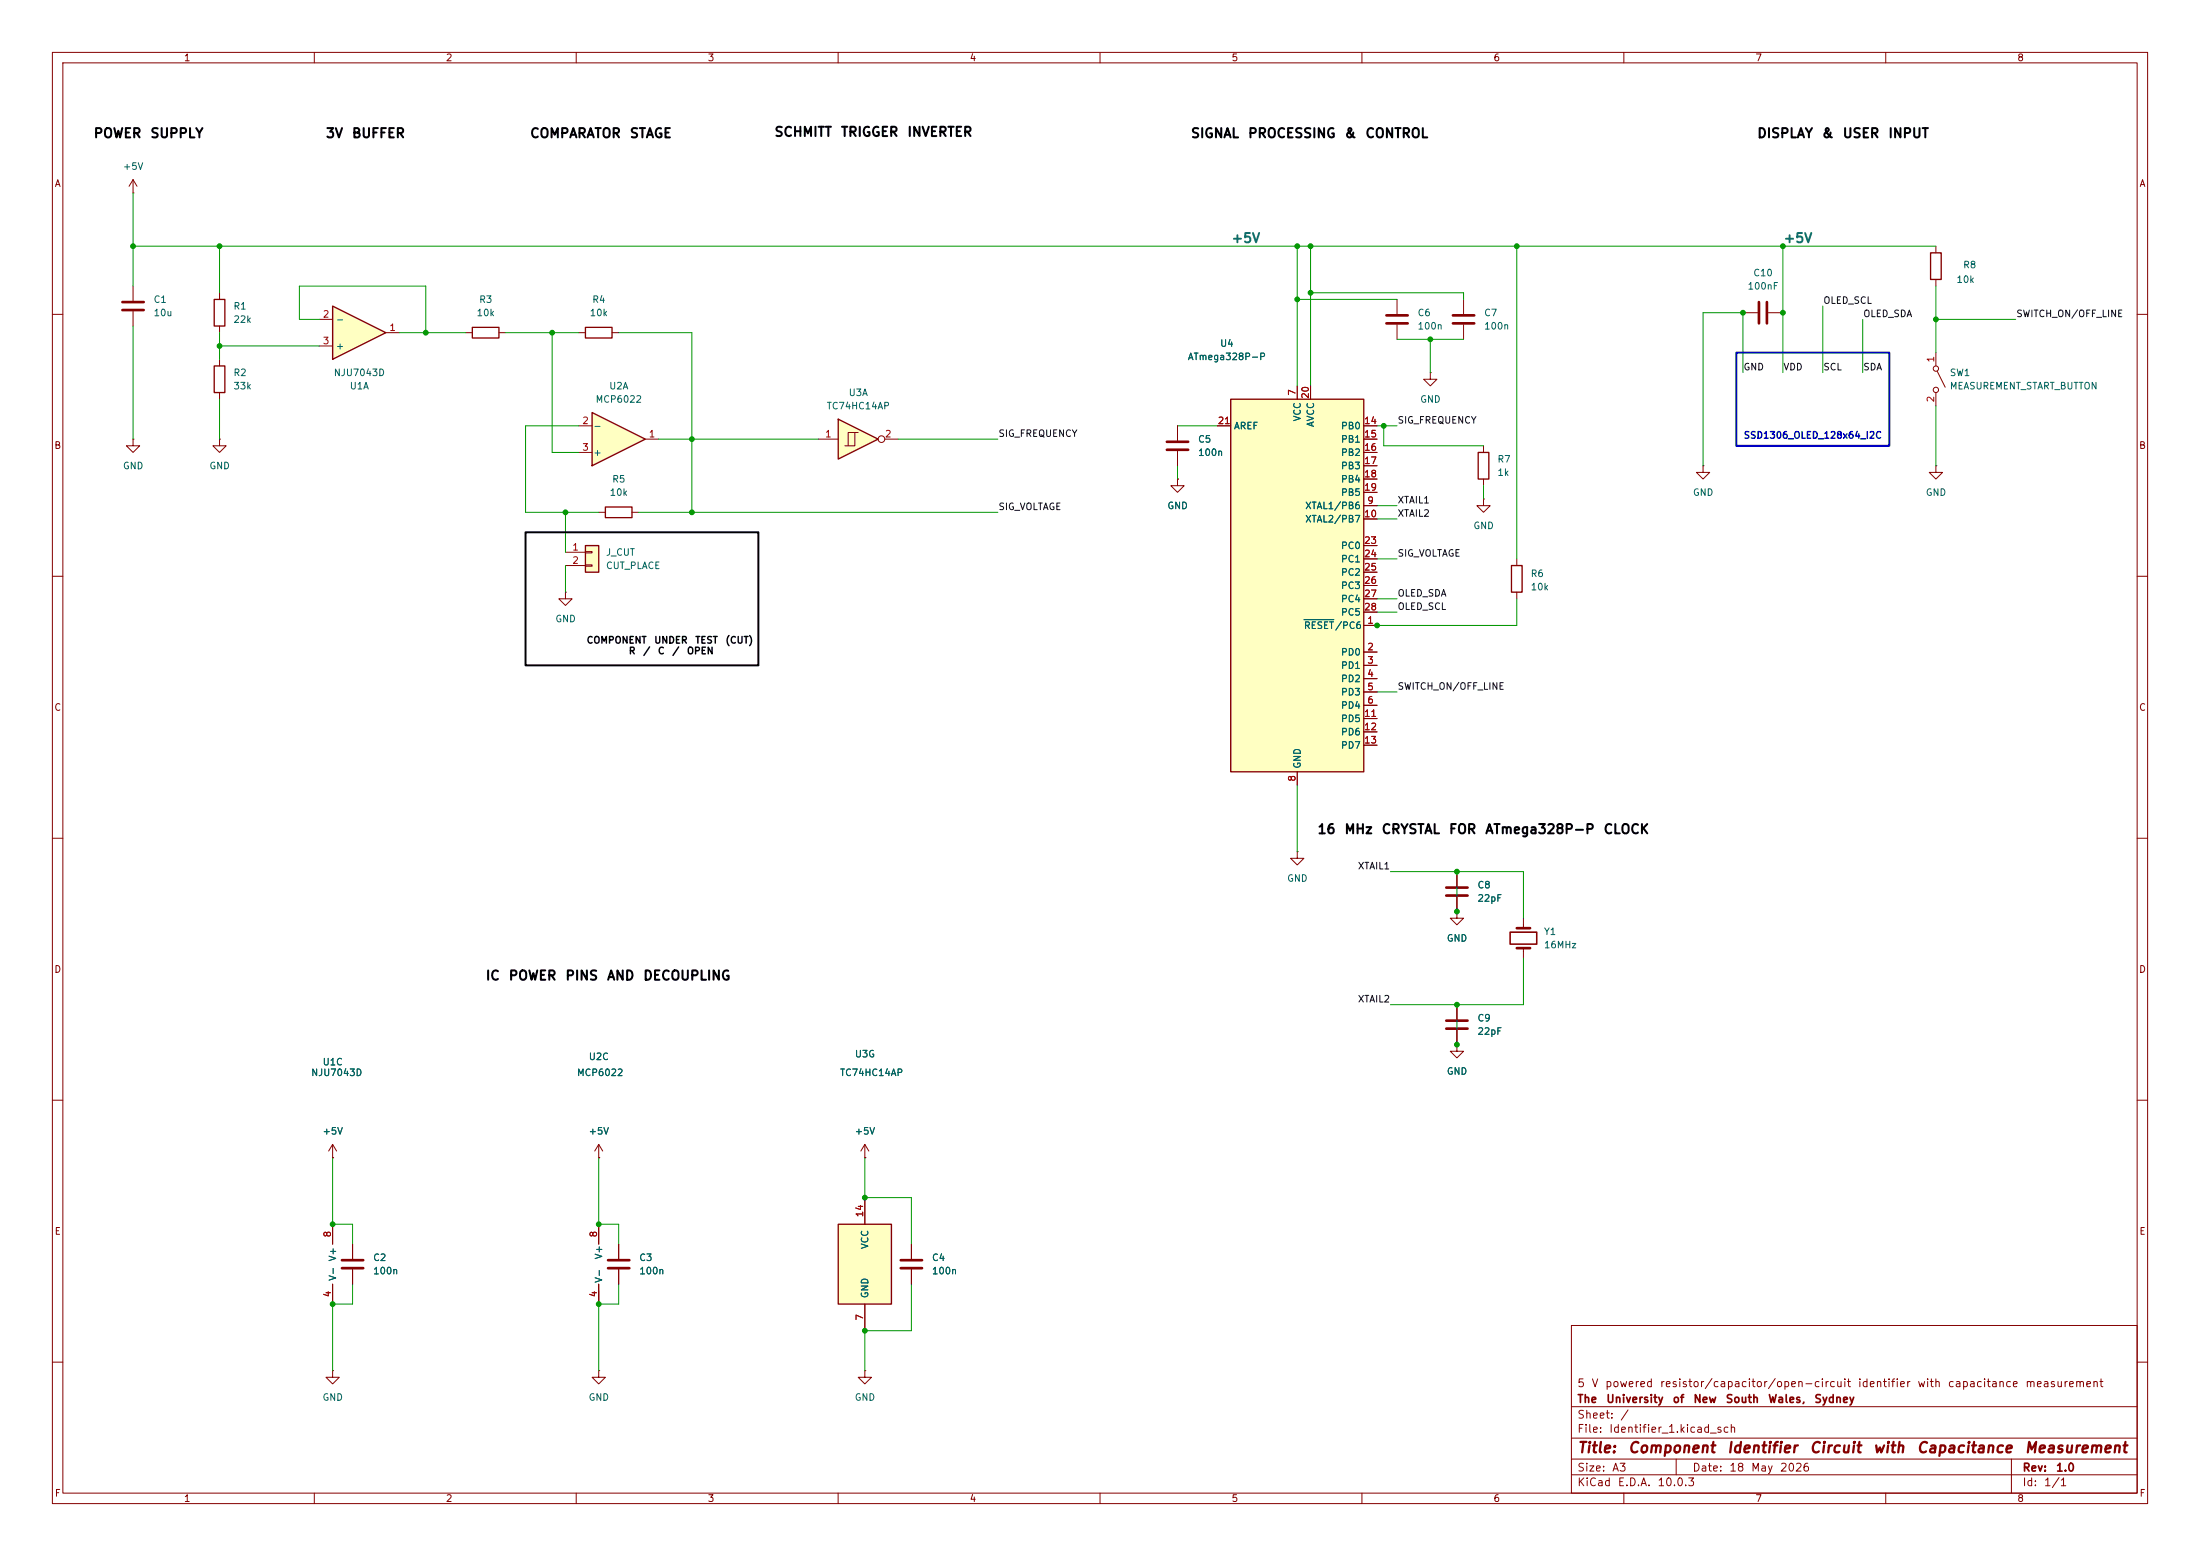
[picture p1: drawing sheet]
<svg xmlns="http://www.w3.org/2000/svg" width="420mm" height="297mm" viewBox="0 0 420 297" stroke-linecap="round" stroke-linejoin="round" font-family="sans-serif">
<g fill="none" stroke="#840000" stroke-width=".19">
<path d="M10 10h400v277h-400zM12 12h396v273h-396zM60 10v2M110 10v2M160 10v2M210 10v2M260 10v2M310 10v2M360 10v2M266.7 57.2v2.7M279.4 57.2v2.7M332.7 59.7h2.8"/>
<path d="M337.6 59.7h2.8M10 60h2M41.9 68.6v1.3M41.9 74.9v1.3M110.5 63.5h1.3M116.8 63.5h1.3M266.7 62v2.8M279.4 62v2.8M369.6 67.3v2.6M369.6 74.9v2.6M369.8 70.9l1.5 3M408 60h2"/>
<path d="M25.4 83.8v1.3h1.3l-1.3 1.3-1.3-1.3h1.3M25.4 83.8h.1M283.2 85.1v1.3M283.2 91.4v1.3M369.6 88.9v1.3h1.2l-1.2 1.2-1.3-1.2h1.3M369.6 88.9h.1M10 110h2M289.6 106.7v1.3M289.6 113v1.3M408 110h2M10 160h2M408 160h2"/>
<path d="M10 210h2M63.5 218.4l-.8 1.3M63.5 218.4l.8 1.3M63.5 218.4v2.6M408 210h2M63.5 221h.1M300 253h108v32h-108zM10 260h2M300 278.5h108M300 274.5h108M300 268.5h108M320 278.5v3"/>
<path d="M384 278.5v6.5M408 260h2M60 285v2M110 285v2M160 285v2M210 285v2M260 285v2M300 281.5h108M310 285v2M360 285v2"/>
<circle cx="369.6" cy="74.4" r=".51"/>
<circle cx="369.6" cy="70.4" r=".51"/>
</g>
<path d="M40.9 69.9h2v5h-2zM111.8 62.5h5v2h-5zM282.2 86.4h2v5h-2zM288.5 108h2.1v5h-2.1z" fill="none" stroke="#840000" stroke-width=".25"/>
<path d="M335.8 57.7v4M337.3 57.7v4M264.7 60.2h4M264.7 61.7h4M277.4 60.2h4M277.4 61.7h4" fill="none" stroke="#840000" stroke-width=".51"/>
<path d="M113 78.7l10.2 5.1-10.2 5.1z" fill="#ffffc2"/>
<path d="M113 78.7l10.2 5.1-10.2 5.1z" fill="none" stroke="#840000" stroke-width=".25"/>
<path d="M110.5 81.3h2.5M110.5 86.4h2.5M123.2 83.8h2.5M283.2 95.3v1.2h1.3l-1.3 1.3-1.3-1.3h1.3M283.2 95.3h.1" fill="none" stroke="#840000" stroke-width=".19"/>
<path d="M160 80l7.6 3.8-7.6 3.8z" fill="#ffffc2"/>
<path d="M160 80l7.6 3.8-7.6 3.8z" fill="none" stroke="#840000" stroke-width=".25"/>
<g fill="none" stroke="#840000" stroke-width=".19">
<path d="M273 71.1v1.3h1.3l-1.3 1.3-1.2-1.3h1.2M273 71.1h.1M156.2 83.8h3.8M163.2 82.6h-1.3v2.5M163.8 82.6h-.6v2.5h-1.9M168.9 83.8h2.5M325.1 88.9v1.3h1.3l-1.3 1.2-1.3-1.2h1.3M325.1 88.9h.1"/>
<circle cx="168.3" cy="83.8" r=".63"/>
</g>
<path d="M160 233.7h10.2v15.2h-10.2z" fill="#ffffc2"/>
<path d="M160 233.7h10.2v15.2h-10.2z" fill="none" stroke="#840000" stroke-width=".25"/>
<path d="M165.1 228.6v5.1M165.1 248.9v5.1" fill="none" stroke="#840000" stroke-width=".19"/>
<path d="M234.9 76.2h25.4v71.1h-25.4z" fill="#ffffc2"/>
<path d="M234.9 76.2h25.4v71.1h-25.4zM115.6 96.8h5v2h-5z" fill="none" stroke="#840000" stroke-width=".25"/>
<g fill="none" stroke="#840000" stroke-width=".19">
<path d="M247.6 73.7v2.5M250.2 73.7v2.5M114.3 97.8h1.3M120.6 97.8h1.3M224.8 91.4v1.3h1.3l-1.3 1.3-1.3-1.3h1.3M224.8 91.4h.1M224.8 81.3v2.8M224.8 86.1v2.8M232.4 81.3h2.5M260.3 96.5h2.6M260.3 99.1h2.6M260.3 81.3h2.6"/>
<path d="M260.3 83.8h2.6M260.3 86.4h2.6M260.3 88.9h2.6M260.3 91.4h2.6M260.3 94h2.6M260.3 119.4h2.6M260.3 104.1h2.6M260.3 106.7h2.6M260.3 109.2h2.6M260.3 111.8h2.6M260.3 114.3h2.6M260.3 116.8h2.6"/>
<path d="M260.3 124.5h2.6M260.3 127h2.6M260.3 129.5h2.6M260.3 132.1h2.6M260.3 134.6h2.6M260.3 137.2h2.6M260.3 139.7h2.6M247.6 147.3v2.6M260.3 142.2h2.6M165.1 218.4l-.8 1.3M165.1 218.4l.8 1.3M165.1 218.4v2.6"/>
<path d="M67.3 237.5v2.8M165.1 221h.1M174 237.5v2.8M67.3 242.3v2.8M174 242.3v2.8M63.5 261.6v1.3h1.3l-1.3 1.3-1.3-1.3h1.3M63.5 261.6h.1M165.1 261.6v1.3h1.3l-1.3 1.3-1.3-1.3h1.3M165.1 261.6h.1"/>
</g>
<path d="M248.9 118.3h5.7" fill="none" stroke="#006464" stroke-width=".19"/>
<path d="M222.8 84.3h4M222.8 85.9h4M65.3 240.5h4M65.3 242.1h4M172 240.5h4M172 242.1h4" fill="none" stroke="#840000" stroke-width=".51"/>
<path d="M111.8 104.1h2.5v5.1h-2.5z" fill="#ffffc2"/>
<path d="M90.2 62.5h5v2h-5zM111.8 104.1h2.5v5.1h-2.5z" fill="none" stroke="#840000" stroke-width=".25"/>
<g fill="none" stroke="#840000" stroke-width=".19">
<path d="M88.9 63.5h1.3M95.2 63.5h1.3M107.9 105.4h3.9M107.9 108h3.9M111.8 105.3h1.2v.2h-1.2zM111.8 107.8h1.2v.3h-1.2zM114.3 218.4l-.8 1.3M114.3 218.4l.8 1.3M114.3 218.4v2.6M63.5 233.7v3.8M114.3 221h.1M114.3 233.7v3.8"/>
<path d="M118.1 237.5v2.8M63.5 245.1v3.8M114.3 245.1v3.8M118.1 242.3v2.8M114.3 261.6v1.3h1.3l-1.3 1.3-1.3-1.3h1.3M114.3 261.6h.1"/>
</g>
<path d="M116.1 240.5h4M116.1 242.1h4" fill="none" stroke="#840000" stroke-width=".51"/>
<path d="M63.5 58.4l10.2 5.1-10.2 5.1z" fill="#ffffc2"/>
<path d="M40.9 57.2h2v5h-2zM63.5 58.4l10.2 5.1-10.2 5.1zM368.6 48.3h2v5h-2z" fill="none" stroke="#840000" stroke-width=".25"/>
<g fill="none" stroke="#840000" stroke-width=".19">
<path d="M25.4 36.8h.1M25.4 34.3l-.8 1.3M25.4 34.3l.8 1.3M25.4 34.3v2.5M25.4 54.6v2.8M25.4 59.4v2.8M41.9 55.9v1.3M369.6 47v1.3M369.6 53.3v1.3M41.9 62.2v1.3M61 61h2.5M61 66h2.5"/>
<path d="M73.7 63.5h2.5M247.6 73.7v2.5M250.2 73.7v2.5M41.9 83.8v1.3h1.3l-1.3 1.3-1.3-1.3h1.3M41.9 83.8h.1M224.8 91.4h.1M224.8 81.3v2.8M224.8 86.1v2.8M232.4 81.3h2.5M260.3 96.5h2.6M260.3 99.1h2.6M260.3 81.3h2.6"/>
<path d="M260.3 83.8h2.6M260.3 86.4h2.6M260.3 88.9h2.6M260.3 91.4h2.6M260.3 94h2.6M107.9 113v1.3h1.3l-1.3 1.3-1.2-1.3h1.2M107.9 113h.1M260.3 119.4h2.6M260.3 104.1h2.6M260.3 106.7h2.6M260.3 109.2h2.6M260.3 111.8h2.6"/>
<path d="M260.3 114.3h2.6M260.3 116.8h2.6M260.3 124.5h2.6M260.3 127h2.6M260.3 129.5h2.6M260.3 132.1h2.6M260.3 134.6h2.6M260.3 137.2h2.6M260.3 139.7h2.6M247.6 147.3v2.6M260.3 142.2h2.6M247.6 162.6v1.2h1.3l-1.3 1.3-1.2-1.3h1.2"/>
<path d="M247.6 162.6h.1M278.1 174v1.3h1.3l-1.3 1.2-1.2-1.2h1.2M278.1 174h.1M278.1 166.4v2.8M278.1 171.2v2.8M290.8 175.3v1.9M278.1 199.4v1.3h1.3l-1.3 1.2-1.2-1.2h1.2M278.1 199.4h.1M278.1 191.8v2.8M278.1 196.6v2.8M290.8 181v1.9M63.5 221h.1"/>
<path d="M63.5 233.7v3.8M67.3 237.5v2.8M114.3 221h.1M114.3 233.7v3.8M118.1 237.5v2.8M165.1 221h.1M165.1 228.6v5.1M174 237.5v2.8M63.5 245.1v3.8M67.3 242.3v2.8M114.3 245.1v3.8M118.1 242.3v2.8"/>
<path d="M165.1 248.9v5.1M174 242.3v2.8"/>
</g>
<path d="M23.4 57.7h4M23.4 59.2h4M276.1 169.4h4.1M276.1 170.9h4.1M289.6 177.2h2.5M276.1 194.8h4.1M276.1 196.3h4.1M289.6 181h2.5" fill="none" stroke="#840000" stroke-width=".51"/>
<path d="M288.3 177.9h5.1v2.3h-5.1z" fill="none" stroke="#840000" stroke-width=".3"/>
<g fill="none" stroke="#009600" stroke-width=".19">
<path d="M25.4 36.8v17.8M25.4 47h344.2M41.9 47v8.9M247.6 47v26.7M247.6 57.2h19.1M250.2 47v26.7M250.2 55.9h29.2v1.3M289.6 47v59.7M340.4 47v24.1M348 58.4v12.7M369.6 54.6v12.7M25.4 62.2v21.6"/>
<path d="M41.9 63.5v5.1M41.9 76.2v7.6M41.9 66h19.1M61 61h-3.9v-6.4h24.2v8.9M76.2 63.5h12.7M96.5 63.5h14M105.4 63.5v22.9h5.1M118.1 63.5h14v34.3M266.7 64.8h12.7M273 64.8v6.3M332.7 71.1v-11.4h-7.6v29.2M355.6 61v10.1"/>
<path d="M369.6 61h15.2M369.6 77.5v11.4M107.9 97.8v7.6M110.5 81.3h-10.2v16.5h14M121.9 97.8h68.6M125.7 83.8h30.5M171.4 83.8h19.1M224.8 81.3h7.6M224.8 88.9v2.5M262.9 96.5h3.8M262.9 81.3h3.8M262.9 99.1h3.8"/>
<path d="M264.2 81.3v3.8h19M283.2 92.7v2.6M107.9 108v5M262.9 114.3h3.8M262.9 116.8h3.8M262.9 106.7h3.8M289.6 114.3v5.1h-29.3M262.9 132.1h3.8M247.6 149.9v12.7M265.4 166.4h25.4v8.9M278.1 166.4v7.6M278.1 191.8v7.6"/>
<path d="M290.8 182.9v8.9h-25.4M63.5 221v12.7h3.8v3.8M114.3 221v12.7h3.8v3.8M165.1 221v7.6h8.9v8.9M67.3 245.1v3.8h-3.8v12.7M114.3 246.4v15.2M118.1 245.1v3.8h-3.8M174 245.1v8.9h-8.9v7.6"/>
</g>
<path d="M331.5 67.3h29.2v17.8h-29.2z" fill="none" stroke="#0000c2" stroke-width=".38"/>
<path d="M100.3 101.6h44.5v25.4h-44.5z" fill="none" stroke="#000" stroke-width=".38"/>
<path d="M248.9 118.3h5.7" fill="none" stroke="#006464" stroke-width=".19"/>
<g fill="#009600" stroke="#009600" stroke-width=".19">
<circle cx="247.6" cy="47" r=".46"/>
<circle cx="250.2" cy="47" r=".46"/>
<circle cx="107.9" cy="97.8" r=".46"/>
<circle cx="132.1" cy="97.8" r=".46"/>
<circle cx="273" cy="64.8" r=".46"/>
<circle cx="132.1" cy="83.8" r=".46"/>
<circle cx="105.4" cy="63.5" r=".46"/>
<circle cx="41.9" cy="47" r=".46"/>
<circle cx="41.9" cy="66" r=".46"/>
<circle cx="81.3" cy="63.5" r=".46"/>
<circle cx="25.4" cy="47" r=".46"/>
<circle cx="262.9" cy="119.4" r=".46"/>
<circle cx="278.1" cy="174" r=".46"/>
<circle cx="278.1" cy="199.4" r=".46"/>
<circle cx="278.1" cy="191.8" r=".46"/>
<circle cx="278.1" cy="166.4" r=".46"/>
<circle cx="63.5" cy="233.7" r=".46"/>
<circle cx="114.3" cy="233.7" r=".46"/>
<circle cx="114.3" cy="248.9" r=".46"/>
<circle cx="165.1" cy="254" r=".46"/>
<circle cx="63.5" cy="248.9" r=".46"/>
<circle cx="165.1" cy="228.6" r=".46"/>
<circle cx="250.2" cy="55.9" r=".46"/>
<circle cx="247.6" cy="57.2" r=".46"/>
<circle cx="264.2" cy="81.3" r=".46"/>
<circle cx="289.6" cy="47" r=".46"/>
<circle cx="340.4" cy="59.7" r=".46"/>
<circle cx="332.7" cy="59.7" r=".46"/>
<circle cx="340.4" cy="47" r=".46"/>
<circle cx="369.6" cy="61" r=".46"/>
</g>
<g font-size="2" fill="#840000">
<text x="301" y="277.8">Title:</text>
<text x="310.7" y="277.8">Component</text>
<text x="329.6" y="277.8">Identifier</text>
<text x="345.3" y="277.8">Circuit</text>
<text x="357.4" y="277.8">with</text>
<text x="365.8" y="277.8">Capacitance</text>
<text x="386.4" y="277.8">Measurement</text>
</g>
<g font-size="1.8">
<text x="17.7" y="26.8">POWER</text>
<text x="28.6" y="26.8">SUPPLY</text>
<text x="62.1" y="26.8">3V</text>
<text x="67" y="26.8">BUFFER</text>
<text x="101.1" y="26.8">COMPARATOR</text>
<text x="120.1" y="26.8">STAGE</text>
<text x="147.7" y="26.5">SCHMITT</text>
<text x="160.4" y="26.5">TRIGGER</text>
<text x="173.1" y="26.5">INVERTER</text>
<text x="227.2" y="26.8">SIGNAL</text>
<text x="238.1" y="26.8">PROCESSING</text>
<text x="256.6" y="26.8">&amp;</text>
<text x="260.5" y="26.8">CONTROL</text>
<text x="335.3" y="26.8">DISPLAY</text>
<text x="347.7" y="26.8">&amp;</text>
<text x="351.6" y="26.8">USER</text>
<text x="360.3" y="26.8">INPUT</text>
<text x="251.4" y="159.6">16</text>
<text x="256.5" y="159.6">MHz</text>
<text x="263.6" y="159.6">CRYSTAL</text>
<text x="276.5" y="159.6">FOR</text>
<text x="283.4" y="159.6">ATmega328P-P</text>
<text x="306" y="159.6">CLOCK</text>
<text x="92.6" y="187.5">IC</text>
<text x="97" y="187.5">POWER</text>
<text x="107.8" y="187.5">PINS</text>
<text x="115.7" y="187.5">AND</text>
<text x="122.7" y="187.5">DECOUPLING</text>
</g>
<g font-size="1.8" fill="#008484">
<text x="234.9" y="46.8">+5V</text>
<text x="340.4" y="46.8">+5V</text>
</g>
<g font-size="1.5" fill="#840000">
<text x="301" y="268.1">The</text>
<text x="301" y="265.1">5</text>
<text x="303.7" y="265.1">V</text>
<text x="306.3" y="265.1">powered</text>
<text x="306.5" y="268.1">University</text>
<text x="316.7" y="265.1">resistor/capacitor/open-circuit</text>
<text x="319.2" y="268.1">of</text>
<text x="323.1" y="268.1">New</text>
<text x="329.3" y="268.1">South</text>
<text x="337.4" y="268.1">Wales,</text>
<text x="346.2" y="268.1">Sydney</text>
<text x="354.5" y="265.1">identifier</text>
<text x="365.9" y="265.1">with</text>
<text x="371.7" y="265.1">capacitance</text>
<text x="386.5" y="265.1">measurement</text>
<text x="301" y="273.8">File:</text>
<text x="301" y="271.1">Sheet:</text>
<text x="307.1" y="273.8">Identifier_1.kicad_sch</text>
<text x="309.2" y="271.1">/</text>
<text x="301" y="281.2">Size:</text>
<text x="307.6" y="281.2">A3</text>
<text x="323" y="281.2">Date:</text>
<text x="330" y="281.2">18</text>
<text x="334.2" y="281.2">May</text>
<text x="339.7" y="281.2">2026</text>
<text x="386" y="281.2">Rev:</text>
<text x="392.4" y="281.2">1.0</text>
<text x="301" y="284">KiCad</text>
<text x="308.7" y="284">E.D.A.</text>
<text x="316.3" y="284">10.0.3</text>
<text x="386" y="284">Id:</text>
<text x="390.1" y="284">1/1</text>
</g>
<g font-size="1.3" fill="#840000">
<text x="35" y="12">1</text>
<text x="85" y="12">2</text>
<text x="135" y="12">3</text>
<text x="185" y="12">4</text>
<text x="235" y="12">5</text>
<text x="285" y="12">6</text>
<text x="335" y="12">7</text>
<text x="385" y="12">8</text>
<text x="10.3" y="36">A</text>
<text x="408.3" y="36">A</text>
<text x="10.3" y="86">B</text>
<text x="408.2" y="86">B</text>
<text x="10.3" y="136">C</text>
<text x="408.2" y="136">C</text>
<text x="10.3" y="186">D</text>
<text x="408.2" y="186">D</text>
<text x="10.3" y="236">E</text>
<text x="408.3" y="236">E</text>
<text x="10.3" y="286">F</text>
<text x="35" y="287">1</text>
<text x="85" y="287">2</text>
<text x="135" y="287">3</text>
<text x="185" y="287">4</text>
<text x="235" y="287">5</text>
<text x="285" y="287">6</text>
<text x="335" y="287">7</text>
<text x="385" y="287">8</text>
<text x="408.3" y="286">F</text>
</g>
<g font-size="1.3" fill="#006464">
<text x="23.4" y="32.7">+5V</text>
<text x="334.6" y="53">C10</text>
<text x="374.7" y="51.5">R8</text>
<text x="29.2" y="58.1">C1</text>
<text x="44.5" y="59.4">R1</text>
<text x="91.4" y="58.1">R3</text>
<text x="113" y="58.1">R4</text>
<text x="333.5" y="55.6">100nF</text>
<text x="373.4" y="54.3">10k</text>
<text x="29.2" y="60.7">10u</text>
<text x="44.5" y="61.9">22k</text>
<text x="64" y="61.9">-</text>
<text x="90.9" y="60.7">10k</text>
<text x="112.5" y="60.7">10k</text>
<text x="270.5" y="60.7">C6</text>
<text x="270.5" y="63.2">100n</text>
<text x="283.2" y="60.7">C7</text>
<text x="283.2" y="63.2">100n</text>
<text x="64" y="67">+</text>
<text x="226.6" y="69">ATmega328P-P</text>
<text x="232.8" y="66.5">U4</text>
<text x="44.5" y="72.1">R2</text>
<text x="44.5" y="74.6">33k</text>
<text x="63.6" y="72.1">NJU7043D</text>
<text x="66.7" y="74.6">U1A</text>
<text x="113.6" y="77.2">MCP6022</text>
<text x="116.2" y="74.6">U2A</text>
<text x="161.9" y="75.9">U3A</text>
<text x="271" y="77.2">GND</text>
<text x="372.1" y="74.6">MEASUREMENT_START_BUTTON</text>
<text x="372.1" y="72.1">SW1</text>
<text x="113.2" y="82.3">-</text>
<text x="157.7" y="78.4">TC74HC14AP</text>
<text x="235.5" y="82.3">AREF</text>
<text x="248.6" y="80.5" transform="rotate(-90 248.6 80.5)">VCC</text>
<text x="251.2" y="81.6" transform="rotate(-90 251.2 81.6)">AVCC</text>
<text x="255.9" y="82.3">PB0</text>
<text x="23.4" y="89.9">GND</text>
<text x="39.9" y="89.9">GND</text>
<text x="113.2" y="87.3">+</text>
<text x="228.6" y="84.8">C5</text>
<text x="228.6" y="87.3">100n</text>
<text x="255.9" y="84.8">PB1</text>
<text x="255.9" y="87.3">PB2</text>
<text x="255.9" y="89.9">PB3</text>
<text x="285.8" y="88.6">R7</text>
<text x="116.3" y="95">10k</text>
<text x="116.8" y="92.4">R5</text>
<text x="255.9" y="92.4">PB4</text>
<text x="255.9" y="95">PB5</text>
<text x="285.8" y="91.1">1k</text>
<text x="323.1" y="95">GND</text>
<text x="367.5" y="95">GND</text>
<text x="222.8" y="97.5">GND</text>
<text x="249.1" y="97.5">XTAL1/PB6</text>
<text x="249.1" y="100">XTAL2/PB7</text>
<text x="281.2" y="101.3">GND</text>
<text x="115.6" y="106.4">J_CUT</text>
<text x="255.9" y="105.1">PC0</text>
<text x="255.9" y="107.7">PC1</text>
<text x="115.6" y="108.9">CUT_PLACE</text>
<text x="255.9" y="110.2">PC2</text>
<text x="255.9" y="112.7">PC3</text>
<text x="292.1" y="110.4">R6</text>
<text x="292.1" y="113">10k</text>
<text x="105.9" y="119.1">GND</text>
<text x="255.9" y="115.3">PC4</text>
<text x="255.9" y="117.8">PC5</text>
<text x="248.8" y="120.4">RESET/PC6</text>
<text x="255.9" y="125.4">PD0</text>
<text x="255.9" y="128">PD1</text>
<text x="255.9" y="130.5">PD2</text>
<text x="255.9" y="133.1">PD3</text>
<text x="255.9" y="135.6">PD4</text>
<text x="255.9" y="138.1">PD5</text>
<text x="255.9" y="140.7">PD6</text>
<text x="255.9" y="143.2">PD7</text>
<text x="248.6" y="146.8" transform="rotate(-90 248.6 146.8)">GND</text>
<text x="245.6" y="168.6">GND</text>
<text x="281.9" y="169.9">C8</text>
<text x="281.9" y="172.4">22pF</text>
<text x="294.6" y="178.8">Y1</text>
<text x="276.1" y="180">GND</text>
<text x="294.6" y="181.3">16MHz</text>
<text x="281.9" y="195.3">C9</text>
<text x="281.9" y="197.8">22pF</text>
<text x="61.5" y="203.7">U1C</text>
<text x="112.3" y="202.6">U2C</text>
<text x="163.1" y="202.1">U3G</text>
<text x="59.3" y="205.7">NJU7043D</text>
<text x="110" y="205.7">MCP6022</text>
<text x="160.3" y="205.7">TC74HC14AP</text>
<text x="276.1" y="205.4">GND</text>
<text x="61.5" y="216.9">+5V</text>
<text x="112.3" y="216.9">+5V</text>
<text x="163.1" y="216.9">+5V</text>
<text x="166.1" y="238.5" transform="rotate(-90 166.1 238.5)">VCC</text>
<text x="64.5" y="244.6" transform="rotate(-90 64.5 244.6)">V- V+</text>
<text x="71.1" y="241">C2</text>
<text x="71.1" y="243.5">100n</text>
<text x="115.3" y="245" transform="rotate(-90 115.3 245)">V-</text>
<text x="115.3" y="240.5" transform="rotate(-90 115.3 240.5)">V+</text>
<text x="121.9" y="241">C3</text>
<text x="121.9" y="243.5">100n</text>
<text x="177.8" y="241">C4</text>
<text x="177.8" y="243.5">100n</text>
<text x="166.1" y="247.9" transform="rotate(-90 166.1 247.9)">GND</text>
<text x="61.5" y="267.7">GND</text>
<text x="112.3" y="267.7">GND</text>
<text x="163.1" y="267.7">GND</text>
</g>
<g font-size="1.3" fill="#0f0f0f">
<text x="348" y="58.3">OLED_SCL</text>
<text x="355.6" y="60.8">OLED_SDA</text>
<text x="384.8" y="60.8">SWITCH_ON/OFF_LINE</text>
<text x="332.7" y="71">GND</text>
<text x="340.4" y="71">VDD</text>
<text x="348" y="71">SCL</text>
<text x="355.6" y="71">SDA</text>
<text x="190.5" y="83.7">SIG_FREQUENCY</text>
<text x="266.7" y="81.2">SIG_FREQUENCY</text>
<text x="190.5" y="97.7">SIG_VOLTAGE</text>
<text x="266.7" y="98.9">XTAIL2</text>
<text x="266.7" y="96.4">XTAIL1</text>
<text x="266.7" y="106.6">SIG_VOLTAGE</text>
<text x="266.7" y="114.2">OLED_SDA</text>
<text x="266.7" y="116.7">OLED_SCL</text>
<text x="266.7" y="132">SWITCH_ON/OFF_LINE</text>
<text x="259.1" y="166.2">XTAIL1</text>
<text x="259.1" y="191.6">XTAIL2</text>
</g>
<g font-size="1.3" fill="#a90000">
<text x="61.5" y="60.9">2</text>
<text x="74.2" y="63.5">1</text>
<text x="61.5" y="66">3</text>
<text x="369.5" y="69.3" transform="rotate(-90 369.5 69.3)">1</text>
<text x="247.6" y="75.6" transform="rotate(-90 247.6 75.6)">7</text>
<text x="250.2" y="76.2" transform="rotate(-90 250.2 76.2)">20</text>
<text x="369.5" y="76.9" transform="rotate(-90 369.5 76.9)">2</text>
<text x="111.1" y="81.3">2</text>
<text x="123.8" y="83.8">1</text>
<text x="157.4" y="83.8">1</text>
<text x="168.8" y="83.8">2</text>
<text x="232.4" y="81.3">21</text>
<text x="260.3" y="81.3">14</text>
<text x="260.3" y="83.8">15</text>
<text x="111.1" y="86.3">3</text>
<text x="260.3" y="86.3">16</text>
<text x="260.3" y="88.9">17</text>
<text x="260.3" y="91.4">18</text>
<text x="260.3" y="94">19</text>
<text x="260.3" y="99">10</text>
<text x="260.9" y="96.5">9</text>
<text x="109.1" y="105.4">1</text>
<text x="109.1" y="107.9">2</text>
<text x="260.3" y="104.1">23</text>
<text x="260.3" y="106.7">24</text>
<text x="260.3" y="109.2">25</text>
<text x="260.3" y="111.7">26</text>
<text x="260.3" y="114.3">27</text>
<text x="260.3" y="116.8">28</text>
<text x="260.9" y="119.4">1</text>
<text x="260.9" y="124.4">2</text>
<text x="260.9" y="127">3</text>
<text x="260.9" y="129.5">4</text>
<text x="260.3" y="137.1">11</text>
<text x="260.9" y="132.1">5</text>
<text x="260.9" y="134.6">6</text>
<text x="260.3" y="139.7">12</text>
<text x="260.3" y="142.2">13</text>
<text x="247.6" y="149.3" transform="rotate(-90 247.6 149.3)">8</text>
<text x="165.1" y="232.5" transform="rotate(-90 165.1 232.5)">14</text>
<text x="63.5" y="236.3" transform="rotate(-90 63.5 236.3)">8</text>
<text x="114.3" y="236.3" transform="rotate(-90 114.3 236.3)">8</text>
<text x="63.5" y="247.7" transform="rotate(-90 63.5 247.7)">4</text>
<text x="114.3" y="247.7" transform="rotate(-90 114.3 247.7)">4</text>
<text x="165.1" y="252.2" transform="rotate(-90 165.1 252.2)">7</text>
</g>
<text font-size="1.3" fill="#0000c2" x="332.8" y="84">SSD1306_OLED_128x64_I2C</text>
<g font-size="1.3">
<text x="111.9" y="123.1">COMPONENT</text>
<text x="119.9" y="125.2">R</text>
<text x="122.7" y="125.2">/</text>
<text x="124.8" y="123.1">UNDER</text>
<text x="125.5" y="125.2">C</text>
<text x="128.2" y="125.2">/</text>
<text x="131" y="125.2">OPEN</text>
<text x="132.6" y="123.1">TEST</text>
<text x="138.4" y="123.1">(CUT)</text>
</g>
</svg>
